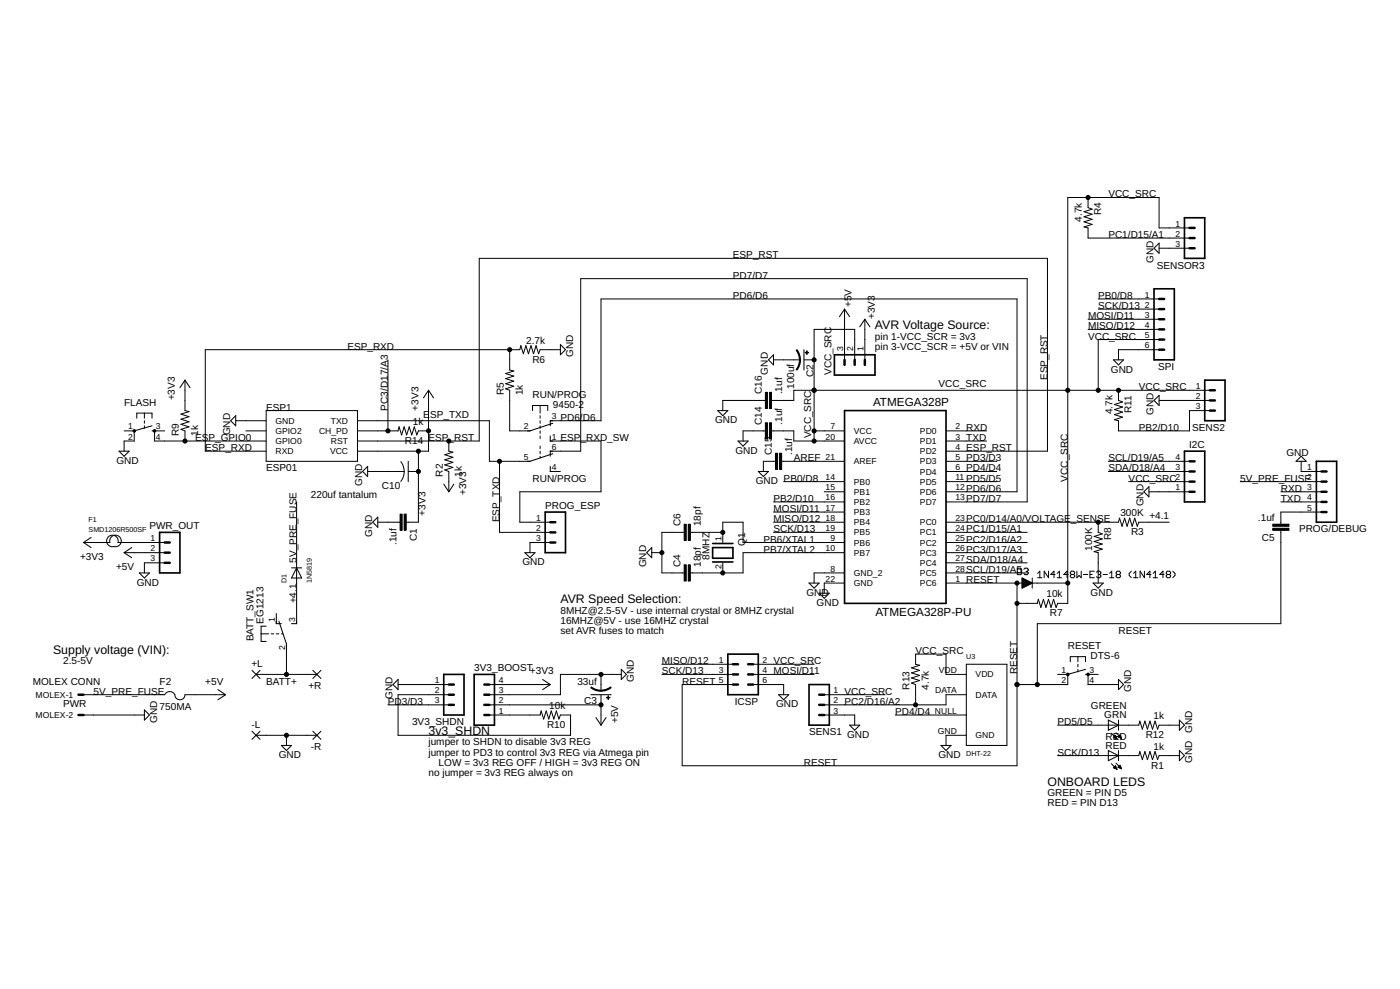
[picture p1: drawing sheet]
<svg xmlns="http://www.w3.org/2000/svg" width="841mm" height="594mm" viewBox="0 0 841 594" stroke-linecap="round" stroke-linejoin="round" font-family="sans-serif">
<g fill="none" stroke="#000" stroke-width=".6">
<path d="M654 119v6l2 1-5 1 5 2-5 1 5 2-5 1 5 2-5 1 3 1v6h61M715 137h-19v-18h-55v243h-6l-1 3-1-5-2 5-1-5-2 5-1-5-2 5-1-5-1 2h-12M696 149h19M660 180h36M507 186v30M520 192v24M654 192h42M654 198h42M660 186h36M233 216v43M306 210v12l3 1-5 1 5 2-5 1 5 2-5 1 5 2-5 2h2v25h12M337 210h-13v2l-2-4-1 4-2-4-2 4-1-4-2 4-1-4-1 2h-189v61h37"/>
<path d="M465 216h16M483 216h6M513 216v-18h-24v67M696 204h-36v30M696 210h-24v6M111 228v19h3l-5 2 5 1-5 2 5 1-5 2 5 1-5 2 2 1v6M257 234v37h-42M672 234v7h2l-5 2 5 1-5 2 5 2-5 1 5 2-5 1 3 1v6h43v-12h12M727 234h-250v7h-14M75 259h6v6h-6v6M87 248v3M87 253v1"/>
<path d="M87 256v1M99 259h-6v6h67M142 253h18M148 259h12M215 259h24l1-3 1 5 2-5 1 5 2-5 1 5 2-5 1 5 1-2h6M215 253h79v24h24M324 244v4M324 250v1M324 253v1M324 256v1M324 259v1M331 253h30v-73h250v115h-43"/>
<path d="M460 241h-26v6M460 259h-14v6M463 259h14v6h30M489 259h18M568 259h25M696 241h31M215 265h73v-110h341v116h-61M251 271v43h-7M270 265v6l2 1-5 1 5 2-5 1 5 2-5 1 5 2-5 1 3 1v12M300 277v43h31M324 262v1M324 268v1"/>
<path d="M324 271v2M324 274v1M331 265h30v30h-49v19h19M331 271h18v-104h268v134h-49M466 277h-7v6M470 277h37M568 265h25M568 277h31M666 277h49M782 277v6h12M221 283h22M245 283h6"/>
<path d="M331 283h6M471 289h36M495 295h12M568 289h31M568 283h31M666 283h49M678 289h37M690 295h25M745 289h49M769 295h25M178 301v74M227 314h13"/>
<path d="M411 320h-13v24h13M415 320h19M465 301h42M465 308h42M465 314h42M465 320h42M568 314h104l1-3 1 5 2-5 1 5 2-5 1 5 2-5 1 5 1-2h18M568 320h49M660 314v6l2 1-5 1 5 2-5 1 5 2-5 1 5 2-5 1 3 1v18M769 301h25M769 319v56h-146v36M794 308h-25v7"/>
<path d="M50 326h12M75 326h24M75 332h24M99 338h-12v6M331 326h-13v6M392 332h6M434 326v-12h12v12h61M434 338v6M507 332h-61v12h-31M568 326h49M568 332h49M568 338h49"/>
<path d="M507 350h-12v6M507 344h-18v6M568 344h49M568 350h46M611 350v110h-201v-49h30M611 341h2l1 1v3h-1h-2zM614 353h.1M614 353h1M614 352h2M614 352h3M614 351h4M614 351h5"/>
<path d="M614 350h6M614 350h5M614 349h4M614 349h3M614 348h2M614 348h1M614 347h.1M615 342l1-1h1l1 1-1 1M616 343h1M617 343l1 1-1 1h-1h-1M620 350h21M620 347v6"/>
<path d="M620 350l-6-3v6M620 350l-6 3M623 344l2-1v4M623 347h3M630 343v4l-3-4v4M634 345h-3l2-2v4M635 347h3M635 344l1-1v4M642 345h-3l2-2v4M644 345l-1 1 1 1h1l1-1-1-1M644 345h1M644 345l-1-1 1-1h1l1 1-1 1"/>
<path d="M647 343v4l1-1 2 1v-4M651 345h2M655 345h1M657 343h-2v4h2M659 344v-1h2v1v1M660 345h1M661 345v1v1h-2v-1M663 345h2M667 347h2M667 344l1-1v4M671 345l-1 1 1 1h1l1-1-1-1M671 345h1"/>
<path d="M671 345l-1-1 1-1h1l1 1-1 1M680 343l-2 1v2l2 1M681 347h3M681 344l1-1v4M687 343v4l-2-4v4M691 345h-2l2-2v4M693 347h2M693 344l1-1v4M699 345h-2l2-2v4M701 345v1v1h2v-1v-1M701 345h2M701 345v-1v-1h2v1v1"/>
<path d="M705 343l1 1v2l-1 1M166 369v6M157 381h4M163 381h1M166 381h2M169 381h1M172 387v18M398 399h42M452 399h37M648 394v3M648 399v2M50 417h49"/>
<path d="M111 417h25M154 405h36M239 411h31M270 417h-31v25h104v-13h-6l-1 3-2-5-1 5-2-5-1 5-2-5-1 5-2-5-1 2h-30M294 411h37M361 405v10M361 417v19M373 405h-36v12h-43M398 405h42M452 411h19v6M452 405h37M495 417h37"/>
<path d="M580 405h-12v-12h-18v6l2 1-4 1 4 2-4 1 4 2-4 1 4 2-4 1 2 1v12M580 417h-12v6h-73M635 405h6v6h-30M648 402v2M660 405h-6v6h18M50 429h37M233 423h37M294 423h67M495 429h18v7M538 429h42M635 436h49l1-3 1 5 2-5 1 5 2-5 1 5 2-5 1 5 1-2h12M154 442h36"/>
<path d="M172 442v6M580 442h-12v6M635 454h49l1-3 1 5 2-5 1 5 2-5 1 5 2-5 1 5 1-2h12M668 440l3 4M668 459l3 3M669 443l1-1 1 2zM669 443h2M669 443h1M670 442h.1M670 443h1M670 460l-1 1 2 1M670 460l1 2"/>
<path d="M670 460h.1M670 440l4 4M670 458l4 4M671 444h.1M672 443l2 1M672 443l1-2 1 3M672 443h1M672 442h1M672 443h2M673 460h.1M673 442h.1M673 443h1"/>
<path d="M669 461h2M669 461h1M670 462h1M671 462h.1M672 461l1-1 1 2zM672 461h1M672 460h1M673 461h1M673 462h1"/>
</g>
<g fill="none" stroke="#000" stroke-width=".61">
<path d="M696 146v6l-3-3zM504 190l3-4 3 4M516 196l4-4 3 4M337 207l3 3-3 3zM465 213v6l-3-3zM483 210v12M669 216h6l-3 3zM108 233l3-5 3 5M254 239l3-5 3 5M696 237v7l-3-3zM82 251v-3h9v3M91 259h2"/>
<path d="M91 256l-10 3M142 250v6l-3-3zM160 247h55v30h-55zM320 247v-3h9v3M332 254l-14 5h-1M332 253h-1v3M431 247h6l-3 3zM72 271h6l-3 3zM241 277a10 10 0 0 1 0 12M245 277v12M331 262v3h1M332 273l-14 4h-1"/>
<path d="M332 271h-1v3M443 265h6l-3 3zM782 274l3 3h-6zM221 280v6l-3-3zM267 291l3 4 3-4M331 280v3h1M456 283h6l-3 3zM687 295l3-3v6zM227 311v6l-3-3zM55 323l-5 3 5 3M62 326h4a4 4 0 0 1 4-4 4 4 0 0 1 3 4 4 4 0 0 1-5 2 3 3 0 0 1-4-3 3 3 0 0 1 4-3 3 3 0 0 1 3 4h4M79 329l-4 3 4 3"/>
<path d="M315 332h6l-3 3zM388 332l4-3v6zM84 344h6l-3 3zM175 341h6M178 341l3 6h-6zM486 350h6l-3 3zM492 356h6l-3 3zM657 350h6l-3 3zM160 376h-3v9h3M166 373v2h3M168 373l4 14v1M178 373v2h-3"/>
<path d="M580 399h25v49h-25zM643 397v-3h9v3M99 417a4 4 0 0 1 4-1 4 4 0 0 1 3 3 3 3 0 0 0 3 1 3 3 0 0 0 2-3M131 414l5 3-5 3M151 403l5 5M156 403l-5 5M188 403l5 5M193 403l-5 5M239 408v6l-3-3zM326 408l5 3-5 3M355 417h12M373 402l3 3-3 3z"/>
<path d="M468 417h6l-3 3zM652 405h2M652 402l-11 3M672 408l3 3-3 3zM87 426l3 3-3 4zM151 439l5 5M156 439l-5 5M188 439l5 5M193 439l-5 5M358 431l3 5 3-5M510 436h6l-3 3zM666 433l6 3-6 3z"/>
<path d="M672 433v6M708 433l4 3-4 3zM169 448h6l-3 3zM565 448h6l-3 3zM666 451l6 3-6 3zM672 451v6M708 451l4 3-4 3z"/>
</g>
<g fill="none" stroke="#000" stroke-width=".99">
<path d="M712 131h12v24h-12zM693 173h12v43h-12zM501 213h25v12h-25zM724 228h12v25h-12zM507 247h61v115h-61zM712 271h12v30h-12zM791 277h12v37h-12zM96 320h12v24h-12zM328 308h12v24h-12zM428 329h12v6h-12zM428 338h12M428 326h12"/>
<path d="M437 393h19v24h-19zM267 405h12v24h-12zM285 405h12v31h-12zM486 411h12v25h-12z"/>
</g>
<g fill="#000" stroke="#000" stroke-width=".6">
<path d="M478 210h1l1 3 1 3h-1v-3z" fill-rule="evenodd"/>
<path d="M480 216h1l-1 3-1 3h-1l2-3z" fill-rule="evenodd"/>
<path d="M355 413l3 1 3 1-4-1-2-1z" fill-rule="evenodd"/>
<path d="M361 415l3-1 3-1-4 2h-2z" fill-rule="evenodd"/>
<circle cx="654" cy="119" r="1.2"/>
<circle cx="306" cy="210" r="1.2"/>
<circle cx="489" cy="216" r="1.2"/>
<circle cx="489" cy="234" r="1.2"/>
<circle cx="641" cy="234" r="1.2"/>
<circle cx="660" cy="234" r="1.2"/>
<circle cx="672" cy="234" r="1.2"/>
<circle cx="81" cy="259" r=".8"/>
<circle cx="93" cy="259" r=".8"/>
<circle cx="233" cy="259" r="1.2"/>
<circle cx="257" cy="259" r="1.2"/>
<circle cx="489" cy="259" r="1.2"/>
<circle cx="111" cy="265" r="1.2"/>
<circle cx="251" cy="271" r="1.2"/>
<circle cx="270" cy="265" r="1.2"/>
<circle cx="300" cy="277" r="1.2"/>
<circle cx="489" cy="265" r="1.2"/>
<circle cx="251" cy="283" r="1.2"/>
<circle cx="434" cy="320" r="1.2"/>
<circle cx="660" cy="314" r="1.2"/>
<circle cx="398" cy="332" r="1.2"/>
<circle cx="434" cy="344" r="1.2"/>
<circle cx="611" cy="350" r="1.2"/>
<circle cx="641" cy="350" r="1.2"/>
<circle cx="611" cy="362" r="1.2"/>
<circle cx="172" cy="405" r="1.2"/>
<circle cx="361" cy="405" r="1.2"/>
<circle cx="611" cy="411" r="1.2"/>
<circle cx="623" cy="411" r="1.2"/>
<circle cx="641" cy="405" r=".8"/>
<circle cx="654" cy="405" r=".8"/>
<circle cx="361" cy="423" r="1.2"/>
<circle cx="550" cy="423" r="1.2"/>
<circle cx="172" cy="442" r="1.2"/>
</g>
<g fill="none" stroke="#000" stroke-width="1.5">
<path d="M715 137h3M715 149h3M715 143h3M696 180h3M696 192h3M696 186h3M696 198h3M507 216v3M513 216v3M520 216v3M696 204h3M696 210h3"/>
<path d="M727 234h3M727 247h3M727 241h3M715 277h3M715 295h3M715 289h3M715 283h3M794 295h3M794 289h3M794 283h3M331 320h3M331 314h3"/>
<path d="M794 308h3M794 301h3M99 338h3M99 332h3M99 326h3M331 326h3M440 399h3M449 399h3M47 417h3M270 417h3M270 411h3M291 417h3"/>
<path d="M291 411h3M440 411h3M440 405h3M449 411h3M449 405h3M492 417h3M47 429h3M270 423h3M291 429h3M291 423h3M492 429h3M492 423h3"/>
</g>
<g fill="#000" stroke="#000" stroke-width=".6">
<path d="M484 212h2zM485 211v2zM460 236h1v9h-1zM462 236h1v9h-1zM460 254h1v10h-1zM462 254h1v10h-1zM466 272h1v10h-1zM468 272h2v10h-2zM240 309h2v10h-2zM243 309h1v10h-1zM411 315h1v10h-1zM413 315h2v10h-2z"/>
<path d="M765 317h9v2h-9zM765 315h9v1h-9zM411 339h1v10h-1zM413 339h2v10h-2zM364 419h2zM365 418l1 2z"/>
</g>
<g font-size="7.4">
<text x="526" y="198">AVR Voltage Source:</text>
<text x="337" y="362">AVR Speed Selection:</text>
<text x="32" y="393">Supply voltage (VIN):</text>
<text x="257" y="442">3v3_SHDN</text>
<text x="629" y="472">ONBOARD LEDS</text>
</g>
<g font-size="7">
<text x="524" y="244">ATMEGA328P</text>
<text x="526" y="370">ATMEGA328P-PU</text>
</g>
<g font-size="6">
<text x="666" y="119">VCC_SRC</text>
<text x="662" y="129" transform="rotate(-90 662 129)">R4</text>
<text x="650" y="133" transform="rotate(-90 650 133)">4.7k</text>
<text x="666" y="143">PC1/D15/A1</text>
<text x="440" y="155">ESP_RST</text>
<text x="693" y="158" transform="rotate(-90 693 158)">GND</text>
<text x="695" y="161">SENSOR3</text>
<text x="440" y="167">PD7/D7</text>
<text x="440" y="180">PD6/D6</text>
<text x="660" y="180">PB0/D8</text>
<text x="512" y="184" transform="rotate(-90 512 184)">+5V</text>
<text x="660" y="186">SCK/D13</text>
<text x="526" y="192" transform="rotate(-90 526 192)">+3V3</text>
<text x="654" y="192">MOSI/D11</text>
<text x="654" y="198">MISO/D12</text>
<text x="526" y="204">pin 1-VCC_SCR = 3v3</text>
<text x="654" y="204">VCC_SRC</text>
<text x="316" y="206">2.7k</text>
<text x="209" y="210">ESP_RXD</text>
<text x="344" y="215" transform="rotate(-90 344 215)">GND</text>
<text x="526" y="210">pin 3-VCC_SCR = +5V or VIN</text>
<text x="320" y="218">R6</text>
<text x="461" y="225" transform="rotate(-90 461 225)">GND</text>
<text x="489" y="226" transform="rotate(-90 489 226)">C2</text>
<text x="499" y="225" transform="rotate(-90 499 225)">VCC_SRC</text>
<text x="667" y="224">GND</text>
<text x="696" y="222">SPI</text>
<text x="477" y="234" transform="rotate(-90 477 234)">100uf</text>
<text x="564" y="233">VCC_SRC</text>
<text x="629" y="228" transform="rotate(-90 629 228)">ESP_RST</text>
<text x="303" y="237" transform="rotate(-90 303 237)">R5</text>
<text x="314" y="237" transform="rotate(-90 314 237)">1k</text>
<text x="320" y="239">RUN/PROG</text>
<text x="458" y="237" transform="rotate(-90 458 237)">C16</text>
<text x="470" y="237" transform="rotate(-90 470 237)">.1uf</text>
<text x="684" y="234">VCC_SRC</text>
<text x="75" y="244">FLASH</text>
<text x="105" y="241" transform="rotate(-90 105 241)">+3V3</text>
<text x="332" y="245">9450-2</text>
<text x="160" y="247">ESP1</text>
<text x="233" y="247" transform="rotate(-90 233 247)">PC3/D17/A3</text>
<text x="251" y="247" transform="rotate(-90 251 247)">+3V3</text>
<text x="254" y="251">E</text>
<text x="258" y="251">SP_TXD</text>
<text x="668" y="249" transform="rotate(-90 668 249)">4.7k</text>
<text x="680" y="248" transform="rotate(-90 680 248)">R11</text>
<text x="693" y="249" transform="rotate(-90 693 249)">GND</text>
<text x="248" y="255">1k</text>
<text x="337" y="253">PD6/</text>
<text x="350" y="253">D6</text>
<text x="430" y="254">GND</text>
<text x="458" y="255" transform="rotate(-90 458 255)">C14</text>
<text x="470" y="255" transform="rotate(-90 470 255)">.1uf</text>
<text x="108" y="262" transform="rotate(-90 108 262)">R9</text>
<text x="119" y="262" transform="rotate(-90 119 262)">1k</text>
<text x="138" y="262" transform="rotate(-90 138 262)">GND</text>
<text x="487" y="263" transform="rotate(-90 487 263)">VCC_SRC</text>
<text x="580" y="259">RXD</text>
<text x="684" y="259">PB2/D10</text>
<text x="716" y="259">SENS2</text>
<text x="117" y="265">ESP_GPIO0</text>
<text x="243" y="267">R14</text>
<text x="257" y="265">ESP_RST</text>
<text x="337" y="265">ESP_RXD_SW</text>
<text x="580" y="265">TXD</text>
<text x="714" y="269">I2C</text>
<text x="123" y="271">ESP_RXD</text>
<text x="442" y="273">GND</text>
<text x="464" y="273" transform="rotate(-90 464 273)">C15</text>
<text x="476" y="273" transform="rotate(-90 476 273)">.1uf</text>
<text x="580" y="271">ESP_RST</text>
<text x="773" y="274">GND</text>
<text x="70" y="279">GND</text>
<text x="477" y="277">AREF</text>
<text x="580" y="277">PD3/D3</text>
<text x="666" y="277">SCL/D19/A5</text>
<text x="160" y="283">ESP01</text>
<text x="266" y="286" transform="rotate(-90 266 286)">R2</text>
<text x="278" y="286" transform="rotate(-90 278 286)">1k</text>
<text x="580" y="283">PD4/D4</text>
<text x="666" y="283">SDA/D18/A4</text>
<text x="218" y="292" transform="rotate(-90 218 292)">GND</text>
<text x="229" y="294">C10</text>
<text x="320" y="289">RUN/PROG</text>
<text x="454" y="291">GND</text>
<text x="471" y="289">PB0/D8</text>
<text x="580" y="289">PD5/D5</text>
<text x="641" y="289" transform="rotate(-90 641 289)">VCC_SRC</text>
<text x="678" y="289">VCC_SRC</text>
<text x="745" y="289">5V_PRE_FUSE</text>
<text x="187" y="299">220uf tantalum</text>
<text x="280" y="297" transform="rotate(-90 280 297)">+3V3</text>
<text x="580" y="295">PD6/D6</text>
<text x="769" y="295">RXD</text>
<text x="328" y="306">PROG_ESP</text>
<text x="465" y="301">PB2/D10</text>
<text x="580" y="301">PD7/D7</text>
<text x="687" y="304" transform="rotate(-90 687 304)">GND</text>
<text x="769" y="301">TXD</text>
<text x="256" y="310" transform="rotate(-90 256 310)">+3V3</text>
<text x="465" y="308">MOSI/D11</text>
<text x="673" y="310">300K</text>
<text x="690" y="312">+4.1</text>
<text x="90" y="318">PWR_OUT</text>
<text x="300" y="314" transform="rotate(-90 300 314)">ESP_TXD</text>
<text x="409" y="316" transform="rotate(-90 409 316)">C6</text>
<text x="421" y="316" transform="rotate(-90 421 316)">18pf</text>
<text x="465" y="314">MISO/D12</text>
<text x="580" y="314">PC0/D14/A0/VOLTAGE_SENSE</text>
<text x="756" y="313">.1uf</text>
<text x="224" y="323" transform="rotate(-90 224 323)">GND</text>
<text x="465" y="320">SCK/D13</text>
<text x="580" y="320">PC1/D15/A1</text>
<text x="679" y="322">R3</text>
<text x="780" y="320">PROG/DEBUG</text>
<text x="238" y="327" transform="rotate(-90 238 327)">.1uf</text>
<text x="250" y="325" transform="rotate(-90 250 325)">C1</text>
<text x="448" y="328" transform="rotate(-90 448 328)">Q1</text>
<text x="459" y="326">PB6/XTAL1</text>
<text x="580" y="326">PC2/D16/A2</text>
<text x="668" y="324" transform="rotate(-90 668 324)">R8</text>
<text x="758" y="325">C5</text>
<text x="459" y="332">PB7/XTAL2</text>
<text x="580" y="332">PC3/D17/A3</text>
<text x="656" y="331" transform="rotate(-90 656 331)">100K</text>
<text x="48" y="336">+3V3</text>
<text x="178" y="338" transform="rotate(-90 178 338)">5V_PRE_FUSE</text>
<text x="314" y="340">GND</text>
<text x="388" y="341" transform="rotate(-90 388 341)">GND</text>
<text x="409" y="341" transform="rotate(-90 409 341)">C4</text>
<text x="421" y="341" transform="rotate(-90 421 341)">18pf</text>
<text x="426" y="336" transform="rotate(-90 426 336)">8MHZ</text>
<text x="580" y="338">SDA/D18/A4</text>
<text x="70" y="342">+5V</text>
<text x="580" y="344">SCL/D19/A5</text>
<text x="82" y="352">GND</text>
<text x="580" y="350">RESET</text>
<text x="484" y="358">GND</text>
<text x="629" y="359">10k</text>
<text x="655" y="358">GND</text>
<text x="178" y="362" transform="rotate(-90 178 362)">+4.1</text>
<text x="491" y="364">GND</text>
<text x="337" y="369">8MHZ@2.5-5V - use internal crystal or 8MHZ crystal</text>
<text x="631" y="370">R7</text>
<text x="158" y="375" transform="rotate(-90 158 375)">EG1213</text>
<text x="337" y="375">16MHZ@5V - use 16MHZ crystal</text>
<text x="337" y="381">set AVR fuses to match</text>
<text x="672" y="381">RESET</text>
<text x="152" y="385" transform="rotate(-90 152 385)">BATT_SW1</text>
<text x="641" y="390">RESET</text>
<text x="550" y="393">VCC_S</text>
<text x="570" y="393">RC</text>
<text x="655" y="396">DTS-6</text>
<text x="38" y="399">2.5-5V</text>
<text x="151" y="401">+L</text>
<text x="398" y="399">MISO/D12</text>
<text x="465" y="399">VCC_SRC</text>
<text x="285" y="403">3V3_BOOST</text>
<text x="318" y="405">+3V3</text>
<text x="398" y="405">SCK/D13</text>
<text x="465" y="405">MOSI/D11</text>
<text x="611" y="405" transform="rotate(-90 611 405)">RESET</text>
<text x="20" y="411">MOLEX CONN</text>
<text x="96" y="411">F2</text>
<text x="123" y="411">+5V</text>
<text x="160" y="411">BATT+</text>
<text x="185" y="414">+R</text>
<text x="347" y="412">33uf</text>
<text x="381" y="410" transform="rotate(-90 381 410)">GND</text>
<text x="410" y="411">RESET</text>
<text x="56" y="417">5V_PRE_FUSE</text>
<text x="507" y="417">VCC_SRC</text>
<text x="546" y="414" transform="rotate(-90 546 414)">R13</text>
<text x="558" y="414" transform="rotate(-90 558 414)">4.7k</text>
<text x="680" y="416" transform="rotate(-90 680 416)">GND</text>
<text x="38" y="425">PWR</text>
<text x="233" y="423">PD3/D3</text>
<text x="236" y="420" transform="rotate(-90 236 420)">GND</text>
<text x="330" y="426">10k</text>
<text x="351" y="423">C3</text>
<text x="441" y="423">ICSP</text>
<text x="466" y="425">GND</text>
<text x="507" y="423">PC2/D16/A2</text>
<text x="96" y="426">750MA</text>
<text x="538" y="429">PD4/D4</text>
<text x="655" y="426">GREEN</text>
<text x="663" y="431">GRN</text>
<text x="693" y="432">1k</text>
<text x="94" y="434" transform="rotate(-90 94 434)">GND</text>
<text x="151" y="437">-L</text>
<text x="248" y="436">3V3_SHDN</text>
<text x="329" y="437">R10</text>
<text x="371" y="434" transform="rotate(-90 371 434)">+5V</text>
<text x="635" y="436">PD5/D5</text>
<text x="486" y="442">SENS1</text>
<text x="509" y="443">GND</text>
<text x="688" y="443">R12</text>
<text x="716" y="440" transform="rotate(-90 716 440)">GND</text>
<text x="257" y="448">jumper to SHDN to disable 3v3 REG</text>
<text x="664" y="444">RED</text>
<text x="664" y="450">RED</text>
<text x="168" y="455">GND</text>
<text x="187" y="450">-R</text>
<text x="257" y="454">jumper to PD3 to control 3v3 REG via Atmega pin</text>
<text x="564" y="455">GND</text>
<text x="635" y="454">SCK/D13</text>
<text x="693" y="450">1k</text>
<text x="264" y="460">LOW = 3v3 REG OFF / HIGH = 3v3 REG ON</text>
<text x="483" y="460">RESET</text>
<text x="692" y="462">R1</text>
<text x="716" y="458" transform="rotate(-90 716 458)">GND</text>
<text x="257" y="466">no jumper = 3v3 REG always on</text>
<text x="629" y="478">GREEN = PIN D5</text>
<text x="629" y="484">RED = PIN D13</text>
</g>
<g font-size="5.2">
<text x="706" y="136">1</text>
<text x="706" y="142">2</text>
<text x="706" y="148">3</text>
<text x="688" y="179">1</text>
<text x="688" y="185">2</text>
<text x="688" y="191">3</text>
<text x="688" y="197">4</text>
<text x="688" y="203">5</text>
<text x="688" y="209">6</text>
<text x="506" y="211" transform="rotate(-90 506 211)">3</text>
<text x="513" y="211" transform="rotate(-90 513 211)">2</text>
<text x="519" y="211" transform="rotate(-90 519 211)">1</text>
<text x="718" y="234">1</text>
<text x="718" y="240">2</text>
<text x="718" y="246">3</text>
<text x="331" y="252">3</text>
<text x="77" y="258">1</text>
<text x="94" y="258">3</text>
<text x="165" y="255">GND</text>
<text x="199" y="255">TXD</text>
<text x="315" y="258">2</text>
<text x="499" y="258">7</text>
<text x="574" y="258">2</text>
<text x="165" y="261">GPIO2</text>
<text x="192" y="261">CH_PD</text>
<text x="513" y="261">VCC</text>
<text x="553" y="261">PD0</text>
<text x="77" y="264">2</text>
<text x="94" y="264">4</text>
<text x="165" y="267">GPIO0</text>
<text x="199" y="267">RST</text>
<text x="331" y="264">1</text>
<text x="496" y="264">20</text>
<text x="513" y="267">AVCC</text>
<text x="553" y="267">PD1</text>
<text x="574" y="264">3</text>
<text x="165" y="273">RXD</text>
<text x="198" y="273">VCC</text>
<text x="331" y="270">6</text>
<text x="553" y="273">PD2</text>
<text x="574" y="270">4</text>
<text x="315" y="276">5</text>
<text x="496" y="276">21</text>
<text x="513" y="279">AREF</text>
<text x="553" y="279">PD3</text>
<text x="574" y="276">5</text>
<text x="706" y="276">4</text>
<text x="331" y="282">4</text>
<text x="553" y="285">PD4</text>
<text x="574" y="282">6</text>
<text x="706" y="282">3</text>
<text x="785" y="282">1</text>
<text x="496" y="288">14</text>
<text x="513" y="291">PB0</text>
<text x="553" y="291">PD5</text>
<text x="574" y="288">11</text>
<text x="706" y="288">2</text>
<text x="785" y="288">2</text>
<text x="496" y="295">15</text>
<text x="513" y="297">PB1</text>
<text x="553" y="297">PD6</text>
<text x="574" y="295">12</text>
<text x="706" y="295">1</text>
<text x="785" y="295">3</text>
<text x="496" y="301">16</text>
<text x="513" y="303">PB2</text>
<text x="553" y="303">PD7</text>
<text x="574" y="301">13</text>
<text x="785" y="301">4</text>
<text x="496" y="307">17</text>
<text x="513" y="309">PB3</text>
<text x="785" y="307">5</text>
<text x="322" y="313">1</text>
<text x="496" y="313">18</text>
<text x="513" y="316">PB4</text>
<text x="553" y="316">PC0</text>
<text x="574" y="313">23</text>
<text x="322" y="319">2</text>
<text x="496" y="319">19</text>
<text x="513" y="322">PB5</text>
<text x="553" y="322">PC1</text>
<text x="574" y="319">24</text>
<text x="90" y="325">1</text>
<text x="322" y="325">3</text>
<text x="433" y="325" transform="rotate(-90 433 325)">1</text>
<text x="499" y="325">9</text>
<text x="513" y="328">PB6</text>
<text x="553" y="328">PC2</text>
<text x="574" y="325">25</text>
<text x="90" y="331">2</text>
<text x="496" y="331">10</text>
<text x="513" y="334">PB7</text>
<text x="553" y="334">PC3</text>
<text x="574" y="331">26</text>
<text x="90" y="337">3</text>
<text x="433" y="342" transform="rotate(-90 433 342)">2</text>
<text x="553" y="340">PC4</text>
<text x="574" y="337">27</text>
<text x="499" y="343">8</text>
<text x="513" y="346">GND_2</text>
<text x="553" y="346">PC5</text>
<text x="574" y="343">28</text>
<text x="496" y="349">22</text>
<text x="513" y="352">GND</text>
<text x="553" y="352">PC6</text>
<text x="574" y="349">1</text>
<text x="165" y="374" transform="rotate(-90 165 374)">1</text>
<text x="177" y="374" transform="rotate(-90 177 374)">3</text>
<text x="171" y="391" transform="rotate(-90 171 391)">2</text>
<text x="432" y="398">1</text>
<text x="458" y="398">2</text>
<text x="432" y="404">3</text>
<text x="458" y="404">4</text>
<text x="564" y="404">VDD</text>
<text x="586" y="407">VDD</text>
<text x="638" y="404">1</text>
<text x="654" y="404">3</text>
<text x="261" y="410">1</text>
<text x="300" y="410">4</text>
<text x="432" y="410">5</text>
<text x="458" y="410">6</text>
<text x="638" y="410">2</text>
<text x="654" y="410">4</text>
<text x="21" y="419">MOLEX-1</text>
<text x="261" y="416">2</text>
<text x="300" y="416">3</text>
<text x="501" y="416">1</text>
<text x="562" y="416">DATA</text>
<text x="586" y="419">DATA</text>
<text x="261" y="423">3</text>
<text x="300" y="423">2</text>
<text x="501" y="423">2</text>
<text x="21" y="431">MOLEX-2</text>
<text x="300" y="429">1</text>
<text x="501" y="429">3</text>
<text x="562" y="429">NULL</text>
<text x="563" y="441">GND</text>
<text x="586" y="444">GND</text>
</g>
<g font-size="4.3">
<text x="53" y="314">F1</text>
<text x="53" y="320">SMD1206R500SF</text>
<text x="172" y="350" transform="rotate(-90 172 350)">D1</text>
<text x="187" y="350" transform="rotate(-90 187 350)">1N5819</text>
<text x="580" y="396">U3</text>
<text x="580" y="454">DHT-22</text>
</g>
</svg>
